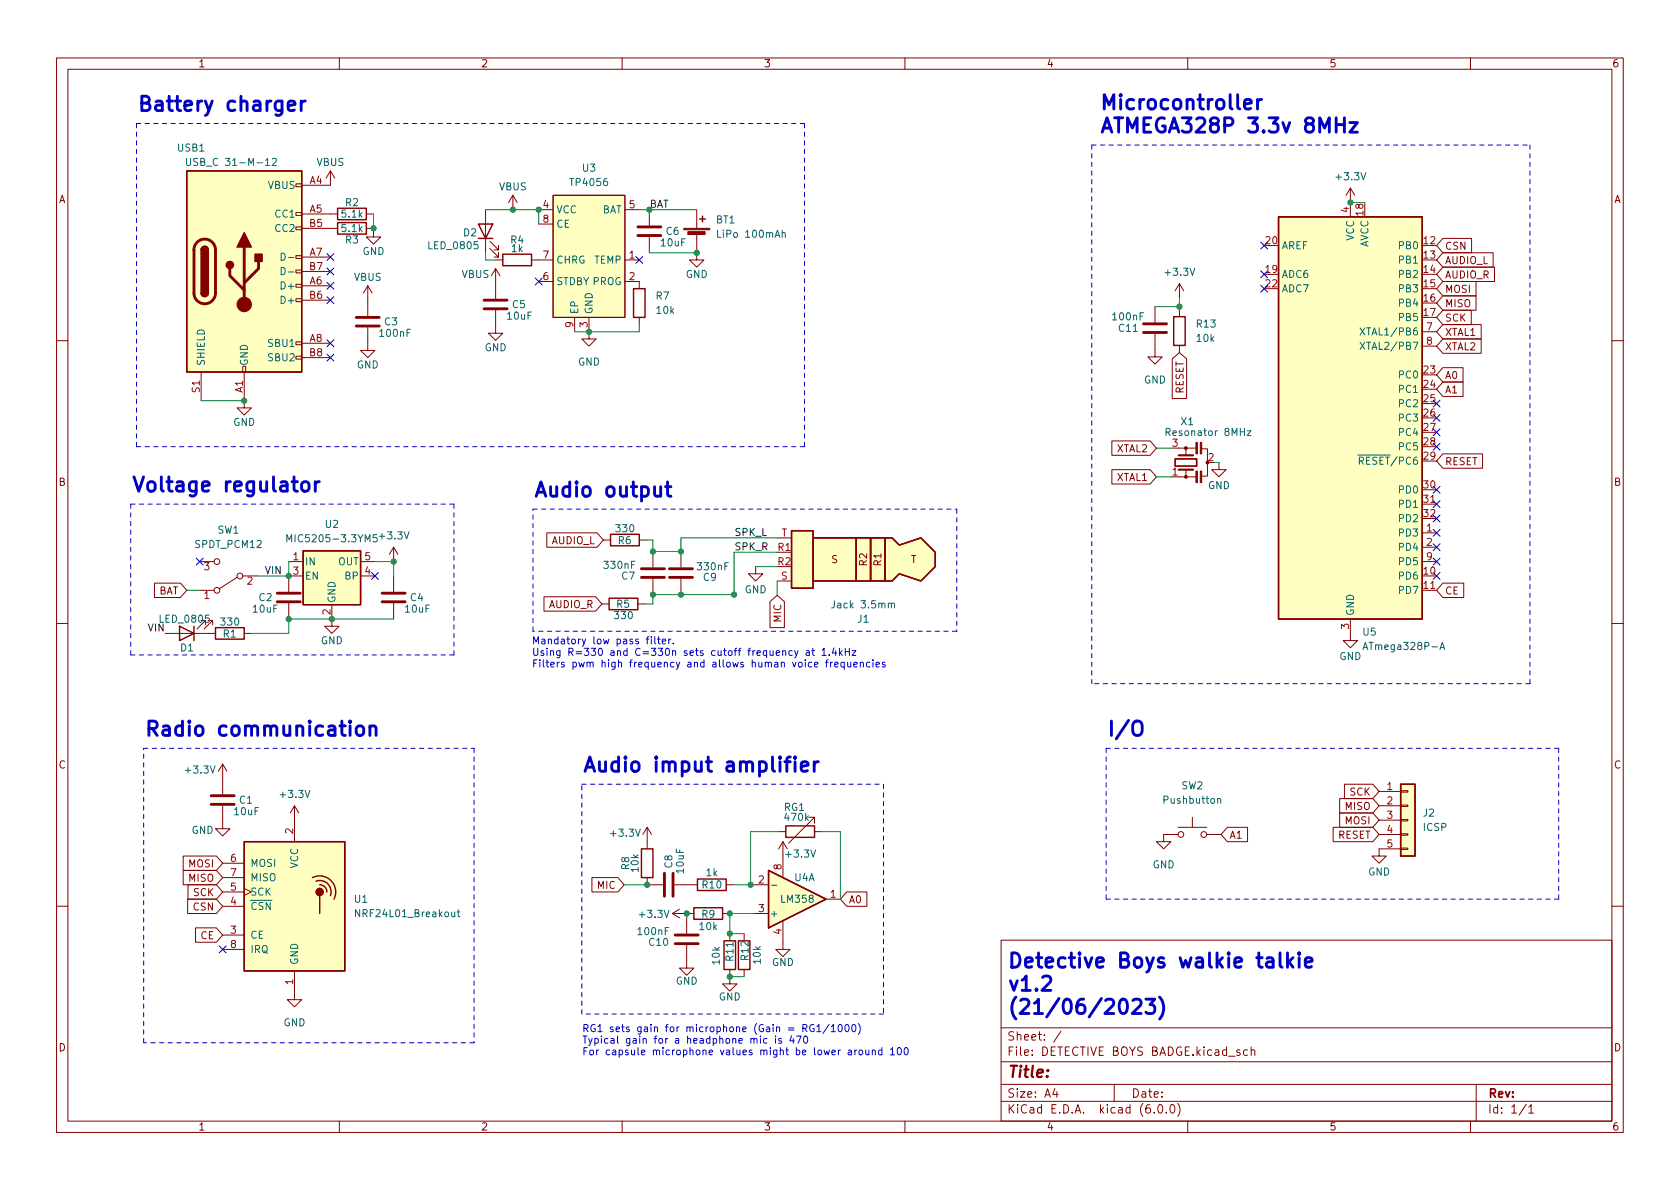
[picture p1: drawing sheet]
<svg xmlns="http://www.w3.org/2000/svg" width="297mm" height="210mm" viewBox="0 0 297 210" stroke-linecap="round" stroke-linejoin="round" font-family="sans-serif">
<g fill="none" stroke="#840000" stroke-width=".18">
<path d="M10 10.2h277v190.1h-277zM12 12.2h273v186.1h-273zM60 10.2v2M110 10.2v2M160 10.2v2M210 10.2v2M260 10.2v2M52.3 37.6h1v.5h-1zM52.3 32.5h1v.5h-1zM53.3 37.8h6.4M58.4 30.2v2.6h-5.1M58.4 30.2l-.7 1.3"/>
<path d="M58.4 30.2l.8 1.3M64.8 37.8h1.2M85.9 37.1v7.6M90.7 34.5l-.8 1.3M90.7 34.5v2.6M90.7 34.5l.7 1.3M95.2 37.1h2.6M95.2 39.6h2.6M97.8 34.5h12.7v21.6h-12.7zM110.5 37.1h2.5M114.8 37.1v2.8M123.2 37.1v3.3"/>
<path d="M238.8 33.3l-.8 1.2M238.8 33.3v5M238.8 33.3l.7 1.2M52.3 52.8h1v.5h-1zM52.3 50.3h1v.5h-1zM52.3 47.7h1v.6h-1zM52.3 45.2h1v.5h-1zM52.3 40.1h1v.5h-1zM53.3 50.5h5.1M53.3 45.5h5.1M53.3 40.4h6.4M53.3 53.1h5.1"/>
<path d="M53.3 48h5.1M64.8 40.4h1.2M65 57.9v4.1h1.3l-1.3 1.2-1.2-1.2h1.2M65 50.5v5.4M65 50.5l-.7 1.3M65 50.5l.8 1.3M66 40.6v1.3h1.3l-1.3 1.3-1.2-1.3h1.2M86.6 43.9l1.5 1.6v-.8v.8h-.7M86.6 42.7l1.5 1.5v-.8v.8h-.7M87.6 54.9v4h1.3l-1.3 1.3-1.2-1.3h1.2M87.6 47.5v5.3M87.6 47.5l-.7 1.3"/>
<path d="M87.6 47.5l.8 1.3M87.6 46h1.3M94 46h3.8M95.2 49.8h2.6M101.6 56.1v2.6M104.1 56.1v3.8h1.3l-1.3 1.3-1.2-1.3h1.2M110.5 49.8h2.5v1.2M110.5 46h2.5M113 56.1v1.3M114.8 41.9v2.8M123.2 41.4v4.6h1.3l-1.3 1.2-1.3-1.2h1.3M204.2 59v4.1h1.3l-1.3 1.3-1.3-1.3h1.3"/>
<path d="M204.2 54.2v2.8M208.5 50.2l-.7 1.2M208.5 50.2v2.5M208.5 54.7v1.3M208.5 50.2l.8 1.2M251.5 58.7h2.5M255.1 42.2h5.1v2.5h-5.1l-1.1-1.3zM255.1 49.8h5.9v2.5h-5.9l-1.1-1.3zM255.1 44.7h8.9v2.5h-8.9l-1.1-1.2zM255.1 54.9h5v2.5h-5l-1.1-1.3zM255.1 57.4h6.8v2.5h-6.8l-1.1-1.2zM255.1 47.2h9.1v2.6h-9.1l-1.1-1.3z"/>
<path d="M255.1 59.9h6.8v2.6h-6.8l-1.1-1.3zM255.1 52.3h5.9v2.6h-5.9l-1.1-1.3zM10 60.2h2M35.6 65.8v5.1M42.9 64.8h.5v1h-.5zM43.2 65.8v6.3h1.2l-1.2 1.3-1.3-1.3h1.3M52.3 63h1v.5h-1zM52.3 60.4h1v.6h-1zM53.3 60.7h5.1M53.3 63.2h5.1M196.6 78h6.8l1.1 1.2-1.1 1.3h-6.8zM207.3 63.5l1.2-1.1 1.3 1.1v7h-2.5z"/>
<path d="M208.4 79.2h3.1M208.5 61.1v1.3M209.7 79.2v1.3M212.5 79.4h1v4.8h-1.2M251.5 61.2h2.5M255.1 65h3.6v2.6h-3.6l-1.1-1.3zM255.1 67.6h3.6v2.5h-3.6l-1.1-1.3zM285 60.2h2M35.3 99.3h2.5M51.1 99.3h2.5M63.8 99.3h2.5M69.6 96.8l-.8 1.2"/>
<path d="M69.6 96.8v2.5M69.6 96.8l.8 1.2M96.7 94.2h8.9l1.1 1.3-1.1 1.3h-8.9zM106.7 95.5h1.2M113 95.5h1.3M115.4 97.5v2.8M120.4 97.5v2.8M137.4 95.1h2.6M196.6 83.1h6.8l1.1 1.2-1.1 1.3h-6.8zM208.4 84.3h3.1M209.7 83.2v1.1M215.5 81.8v1.3h1.3l-1.3 1.2-1.3-1.2h1.3"/>
<path d="M251.5 99.3h2.5M251.5 94.2h2.5M251.5 96.8h2.5M251.5 89.1h2.5M255.1 80.3h7v2.5h-7l-1.1-1.3zM10 110.2h2M27.3 103.1h4.6l1.1 1.3-1.1 1.3h-4.6zM29.2 112h8.9M35.3 104.4h2.5M36.3 110.5v-.8h-.7h.7l-1.5 1.5M37.6 110.5v-.8h-.8h.8l-1.5 1.5M41.9 102.1l-3.2 2"/>
<path d="M42.9 101.8h2.6M43.2 112h1.2M51.1 106.7v2.8M53.6 101.8h-2.5v2.8M58.7 106.9v3.8h1.2l-1.2 1.3-1.3-1.3h1.3M63.8 101.8h2.5M69.6 101.8v2.8M69.6 106.7v2.8M96.2 105.5h9.1l1.1 1.3-1.1 1.3h-9.1zM106.4 106.8h1.3M112.8 106.8h1.2M115.4 102.4v2.8"/>
<path d="M120.4 102.4v2.8M133.6 100.2v1.3h1.3l-1.3 1.2-1.3-1.2h1.3M136.1 106.4l1.3-1.1 1.3 1.1v4.6h-2.6zM137.4 102.7h2.6M238.8 109.5v3.8h1.2l-1.2 1.2-1.3-1.2h1.3M251.5 104.4h2.5M255.1 103.1h3.7v2.6h-3.7l-1.1-1.3zM285 110.2h2M39.4 135.1l-.8 1.3M39.4 135.1v5.4M39.4 135.1l.7 1.3M237.7 138.7h5l1.1 1.2-1.1 1.3h-5z"/>
<path d="M243.8 139.9h3.8M247.6 139.8h1.3v.3h-1.3zM32.4 151.4h5.9l1.1 1.2-1.1 1.3h-5.9zM32.4 153.9h5.9l1.1 1.3-1.1 1.3h-5.9zM33.2 159h5.1l1.1 1.3-1.1 1.2h-5.1zM33.2 156.5h5.1l1.1 1.2-1.1 1.3h-5.1zM39.4 142.5v4.1h1.2l-1.2 1.2-1.3-1.2h1.3M39.4 157.7h3.8M39.4 152.6h3.8M39.4 155.2h3.8M43.2 157.1l1.2 .6-1.2 .7M52.1 142.5l-.8 1.3"/>
<path d="M52.1 142.5v6.3M52.1 142.5l.7 1.3M104.7 155.2h4.6l1.1 1.3-1.1 1.2h-4.6zM114.4 155.2v1.3h2.8M114.4 146.3v3.8M114.4 146.3l-.7 1.3M114.4 146.3l.8 1.3M119.3 156.5h4M128.4 156.5h1.3M133.3 156.5h2.6M137.7 147.1h1.2M138.4 148.8v6.4"/>
<path d="M138.4 148.8l-.7 1.3M138.4 148.8l.8 1.3M143 144.5h1v1v-1l-4.6 4.6M144 147.1h1.3M146 159h2.6M149.7 157.7h3.6v2.6h-3.6l-1.1-1.3zM208.3 147.6h-2.6v1.2h1.3l-1.3 1.3-1.2-1.3h1.2M208.3 146.3h5.1M210.8 144.5v1.8M213.4 147.6h2.5M217 146.3h3.6v2.5h-3.6l-1.1-1.2zM235.7 146.3h7l1.1 1.3-1.1 1.2h-7z"/>
<path d="M236.9 141.2h5.8l1.1 1.3-1.1 1.3h-5.8zM236.9 143.8h5.8l1.1 1.2-1.1 1.3h-5.8zM243.8 147.6h3.8M243.8 142.5h3.8M243.8 145h3.8M247.6 150h1.3v.2h-1.3zM247.6 147.4h1.3v.3h-1.3zM247.6 144.9h1.3v.3h-1.3zM247.6 142.4h1.3v.2h-1.3zM247.6 150.1h-3.8v1.3h1.3l-1.3 1.2-1.2-1.2h1.2M10 160.2h2M34.6 164.1h3.7l1.1 1.2-1.1 1.3h-3.7z"/>
<path d="M39.4 165.3h3.8M39.4 160.3h3.8M39.4 167.9h3.8M52.1 171.7v5.1h1.2l-1.2 1.2-1.3-1.2h1.3M118.9 161.5l1.2 .8M118.9 161.5h3.8M120.1 160.8l-1.2 .7M121.4 167.1v4.1h1.3l-1.3 1.3-1.3-1.3h1.3M121.4 162.3v2.8M127.8 161.5h1.2M129 171.4v2.6h1.3l-1.3 1.3-1.2-1.3h1.2M129 165.1v1.3"/>
<path d="M131.6 165.1v1.3M131.6 171.4v1.3M133.3 161.5h2.6M138.4 162.8v5.1h1.3l-1.3 1.3-1.2-1.3h1.2M177 166.3h108v32h-108zM285 160.2h2M60 198.3v2M110 198.3v2M160 198.3v2M177 194.8h108M177 191.8h108M177 187.8h108"/>
<path d="M177 181.8h108M186.5 192.5l-.4 1h1M186.9 193v1M187.6 182.4l-1.3 1.9M197 191.8v3M204.1 196.7v.1M204.9 195.4l.2-.1a.81 .81 0 0 1 .6 .7 .81 .81 0 0 1-.3 .8h-.2a.81 .81 0 0 1-.6-.6 .81 .81 0 0 1 .3-.8zM206.2 196.7v.1M207.1 195.4l.1-.1a.81 .81 0 0 1 .6 .7 .81 .81 0 0 1-.3 .8h-.1a.81 .81 0 0 1-.6-.6 .81 .81 0 0 1 .3-.8zM208.2 195.1a1.72 1.72 0 0 1 0 2.3M210 198.3v2M219.2 185.7l-.3-.1-.3 .2 .1 .3 .5 .1v.4h-.6"/>
<path d="M220.6 185.7l-.5-.1-.2 .3v.4l.1 .3h.6M221.2 185.8l.2-.2 .4 .1 .1 .9M221.2 185.1v1.5M260 198.3v2M261 191.8v6.5M269.9 195.3l-1.3 1.9M270.3 195.8l.4-.5v1.5M270.3 196.8h.9"/>
<circle cx="38.4" cy="99.3" r=".51"/>
<circle cx="38.4" cy="104.4" r=".51"/>
<circle cx="42.4" cy="101.8" r=".51"/>
<circle cx="208.8" cy="147.6" r=".51"/>
<circle cx="212.9" cy="147.6" r=".51"/>
</g>
<g fill="none" stroke="#006464" stroke-width=".18">
<path d="M33 28v1l.2 .3 .4-.1 .1-.2v-1M48.2 28.1l.4-.1 .3 .4-.8 .9h.8M49.7 44.8a.64 .64 0 0 1 .7 .6 .64 .64 0 0 1-.7 .6zM49.7 47.3a.64 .64 0 0 1 .7 .6 .64 .64 0 0 1-.7 .7zM51 45.6h.9M51 48.1h.9M138.3 41.2l.2-.1 .3 .1v.8M240.5 58l.8 1.2M241.3 58l-.8 1.2M206.2 76.4h.6l.1-.2-.1-.3-.6-.1v1.2M220.5 76.2h.7l-.7 .8h.7M240.5 60.5l.8 1.3"/>
<path d="M241.3 60.5l-.8 1.3M50.7 95.8v-1.3l.4 1 .5-1v1.3M66.6 94.5h-.6v.7l.1-.2 .5 .1 .1 .2-.1 .4-.2 .1-.4-.1M147.5 106.2v.9a.41 .41 0 0 1-.5 .4M157.6 106.8l.2-.1h.3l.1 .8M241 114.9l.4-1.3 .4 1.3M241.1 114.5h.6M254.6 114.9l.4-1.3 .4 1.3M254.7 114.5h.6M136.4 156.5h1M215.3 141.3l.2-.1 .3 .1v.7M80.8 161.3h.5"/>
<path d="M81 160.8v1.1l.3 .2M137.7 161.6l1.3 .5-1.3 .4M138.5 160.2v1"/>
</g>
<g fill="none" stroke="#840000" stroke-width=".51">
<path d="M34.8 42.8a1.91 1.91 0 0 1 2.1-.4 1.91 1.91 0 0 1 1.2 1.8v7.6a1.91 1.91 0 0 1-1.9 1.9 1.91 1.91 0 0 1-1.9-1.9v-7.8l.2-.6zM40.6 47.5v1.3l2.6 2.5M43.2 43.7v10.1M45.7 46.2v1.3l-2.5 2.5M63 57.7h4.1M63 56.1h4.1M85.6 54.6h4.1M85.6 53.1h4.1M112.8 41.7h4M112.8 40.1h4M202.2 57.3h4M202.2 58.8h4"/>
<path d="M49 106.4h4.1M49 104.9h4.1M67.6 106.4h4M67.6 104.9h4M113.4 100.6h4.1M113.4 102.1h4.1M118.4 100.6h4M118.4 102.1h4M37.3 142.2h4.1M37.3 140.7h4.1M117.5 154.4v4.1M119 154.4v4.1"/>
<path d="M119.4 165.3h4M119.4 166.9h4"/>
</g>
<g fill="none" stroke="#840000" stroke-width=".25">
<path d="M33 30.2h20.3v35.6h-20.3zM59.7 39.4h5.1v2h-5.1zM59.7 36.8h5.1v2.1h-5.1zM84.6 39.6h2.5l-1.2 2.6zM123.7 38.7h1M124.2 38.2v1M226.1 38.3h25.4v71.2h-25.4zM35.6 51.8a.64 .64 0 0 0 .6 .6 .64 .64 0 0 0 .6-.6M35.6 44.2a.64 .64 0 0 1 .6-.6 .64 .64 0 0 1 .6 .6M84.6 42.2h2.5M88.9 45h5.1v2h-5.1zM112 51h2v5.1h-2z"/>
<path d="M207.5 56h2v5.1h-2zM53.6 97.4h10.2v9.5h-10.2zM107.9 94.5h5.1v2h-5.1zM140 93.8h3.8v10.2h-3.8zM143.8 95.1h7.6v7.6h-7.6zM151.4 95.1h2.5v7.6h-2.5zM153.9 95.1h2.6v7.6h-2.6zM156.5 95.1h1.2l1.3 1.3 3.8-1.3 2.6 2.6v2.5l-2.6 2.5-3.8-1.2-1.3 1.2h-1.2zM31.7 110.7l2.6 1.3-2.6 1.3zM34.3 110.7v2.6M38.1 111h5.1v2h-5.1zM107.7 105.8h5.1v2h-5.1z"/>
<path d="M247.6 138.7h2.6v12.7h-2.6zM43.2 148.8h17.8v22.9h-17.8zM55.2 155.2a2.84 2.84 0 0 1 3.3 .5 2.84 2.84 0 0 1 .6 3.3M55.9 155.8a1.99 1.99 0 0 1 2.1 .5 1.99 1.99 0 0 1 .4 2.1M56.5 156.5a1.23 1.23 0 0 1 1.3 1.2M56.5 158.4v3.1M113.4 150.1h2v5.1h-2zM123.3 155.4h5.1v2.1h-5.1zM135.9 153.9l10.1 5.1-10.1 5.1zM138.9 146h5.1v2.1h-5.1zM122.7 160.5h5.1v2.1h-5.1zM128 166.4h2v5h-2z"/>
<path d="M130.6 166.4h2v5h-2z"/>
</g>
<g fill="#ffffc2" stroke="#ffffc2" stroke-width=".18">
<path d="M153.9 95.1h2.6v7.6h-2.6z"/>
<path d="M156.5 95.1h1.2l1.3 1.3 3.8-1.3 2.6 2.6v2.5l-2.6 2.5-3.8-1.2-1.3 1.2h-1.2z"/>
<path d="M151.4 95.1h2.5v7.6h-2.5z"/>
<path d="M143.8 95.1h7.6v7.6h-7.6z"/>
<path d="M140 93.8h3.8v10.2h-3.8z"/>
<path d="M247.6 138.7h2.6v12.7h-2.6z"/>
<path d="M135.9 153.9l10.1 5.1-10.1 5.1z"/>
<path d="M33 30.2h20.3v35.6h-20.3z"/>
<path d="M97.8 34.5h12.7v21.6h-12.7z"/>
<path d="M226.1 38.3h25.4v71.2h-25.4z"/>
<path d="M43.2 148.8h17.8v22.9h-17.8z"/>
<path d="M53.6 97.4h10.2v9.5h-10.2z"/>
</g>
<g fill="#840000" stroke="#840000" stroke-width=".25">
<path d="M35.6 51.8h1.2a.64 .64 0 0 1-.6 .6 .64 .64 0 0 1-.6-.6z"/>
<path d="M35.6 44.2h1.2v7.6h-1.2z"/>
<path d="M35.7 43.7a.64 .64 0 0 1 .7-.1 .64 .64 0 0 1 .4 .6h-1.2z"/>
<path d="M43.2 41.1l1.2 2.6h-2.5z"/>
<path d="M45.1 45h1.3v1.2h-1.3z"/>
<circle cx="40.6" cy="46.9" r=".63"/>
<circle cx="56.5" cy="157.7" r=".63"/>
</g>
<g fill="#840000" stroke="#840000" stroke-width=".18">
<path d="M120.9 40.4h4.6v.2h-4.6z"/>
<path d="M121.6 41h3.1v.5h-3.1z"/>
<path d="M212.2 83.3h.3v2h-.3z"/>
<path d="M211.5 83.3h.2v2h-.2z"/>
<path d="M212.2 78.2h.3v2.1h-.3z"/>
<path d="M211.5 78.2h.2v2.1h-.2z"/>
<circle cx="43.2" cy="53.8" r="1.27"/>
<circle cx="209.7" cy="84.3" r=".25"/>
<circle cx="209.7" cy="79.2" r=".25"/>
</g>
<path d="M207.8 81.1h3.8v1.3h-3.8z" fill="none" stroke="#840000" stroke-width=".3"/>
<path d="M208.4 83.1h2.5M208.4 80.5h2.5" fill="none" stroke="#840000" stroke-width=".38"/>
<g fill="none" stroke="#0000c2" stroke-width=".51">
<path d="M50.9 18.7l1.3-.2-.2-.5-.7-.1-.4 .3v1l.2 .2 .2 .2 .7-.2M53.2 17.9v1.7M54 17.9a.65 .65 0 0 0-.8 .4M220 18.4l1.2-.2-.1-.5-.7-.1-.4 .3v1l.2 .3 .2 .1 .7-.1M222.3 17.6v1.7M223.1 17.6a.65 .65 0 0 0-.8 .5M236.2 22h1.5M237.7 20.8v2.6M238.7 21.7h1.3l-1.3 1.7h1.3M53.4 85.4a.69 .69 0 0 1 .7-.2 .69 .69 0 0 1 .5 .5v.7a.69 .69 0 0 1-.6 .5 .69 .69 0 0 1-.7-.5v-.7zM55.7 85.2v1.7M56.5 85.2a.65 .65 0 0 0-.8 .5"/>
<path d="M117.7 86.1h.9M118 85.2v2.2l.1 .2 .5 .2M63.1 128.6a.69 .69 0 0 1 .7-.3 .69 .69 0 0 1 .5 .5v.8a.69 .69 0 0 1-.7 .5 .69 .69 0 0 1-.6-.5v-.8zM65.4 128.6a.63 .63 0 0 1 1.1 .1v1.3M65.4 128.4v1.6M140.6 133.9l-.1 .1 .1 .1 .1-.1-.1-.1v.2M140.6 134.7v1.7M141.7 135.6l1.2-.3-.1-.5-.8-.1-.3 .4v.9l.1 .3 .2 .1 .8-.1M144 134.7v1.7M144.7 134.7a.65 .65 0 0 0-.7 .5M200.4 127.9a.85 .85 0 0 1 1-.4 .85 .85 0 0 1 .6 .9v.8a.85 .85 0 0 1-.9 .9 .85 .85 0 0 1-.8-.9zM198.3 176.8a.6 .6 0 0 1 .9 .4 1.49 1.49 0 0 1-.5 2 .65 .65 0 0 1-.7-.5 1.98 1.98 0 0 1 .3-1.9z"/>
<path d="M200.3 176.9l.4-.2h.6a.69 .69 0 0 1 .3 1.1l-1.4 1.4h1.6M202.6 176.7h1.6l-.9 1a.69 .69 0 0 1 .9 .4v.6l-.3 .4-.2 .1h-.7l-.4-.2M205 176.3a2.91 2.91 0 0 1 0 3.9M226.3 168.5v2.2l.4 .3M227.6 168.5v2.5M227.9 170.1l.7 .9M228.6 169.4l-1 .9M229.7 168.5l-.1 .1 .1 .1 .1-.1-.1-.1v.2M229.7 169.4v1.6M230.8 170.2l1.2-.2-.1-.5-.7-.1-.4 .3v1l.1 .2 .3 .1 .7-.1"/>
</g>
<g fill="none" stroke="#0000c2" stroke-width=".18">
<path d="M114.3 113h.4M114.7 112.6l-.3 .2v1.1M115.2 112.6v.1M115.2 113v.9M115.8 112.6v1.1l.1 .2M116.3 113h.4M116.4 112.6v1.1l.3 .2M117.1 113.4l.6-.1-.1-.2-.3-.1-.2 .2 .1 .6h.4M118.2 113v.9M118.6 113l-.4 .3M119 113.7v.2M140.1 115.1h-.4l-.2 .2 .1 .5h.5"/>
<path d="M140.5 115.1l.3 .8M141.1 115.1l-.4 1.1-.2 .1M142.6 115.1h.4l.1 .8M143.1 115.4h-.4l-.2 .2 .2 .3 .4-.1M143.5 115.1h.5M143.7 114.6v1.1l.3 .2M145.3 115l.4-.4v1.3M145.3 115.9h.8M145.9 117.1h.5M146.4 116.7l-.3 .2v1M146.6 115.8v.1M146.9 117.1v.8"/>
<path d="M147.2 117.1l-.3 .2M147.5 114.6l-.3 .9h.7M147.6 117.5l.6-.1-.1-.2-.3-.1-.2 .2v.6h.5M147.8 115.1v.8M148.4 114.6v1.3M148.5 115.4l.4 .5M148.9 115.1l-.5 .4M149.3 117.2l-.4-.1-.2 .2 .1 .6h.5M149.3 117.1v1.3M149.5 114.6v1.3M149.5 115.2h.7M149.9 117.1v.8h.3l.2-.1"/>
<path d="M150.2 114.6v1.3M150.4 117.1v.8M150.7 115.1h.6l-.6 .8h.6M151 117.5l.6-.1-.1-.2-.4-.1-.1 .2v.6h.5M152.1 117.2l.2-.1 .3 .1 .1 .7M152.1 117.1v.8M153.8 117.2l-.4-.1-.2 .2 .1 .6h.5M154.4 116.7v.1M154.4 117.1v.8M154.9 117.5l.6-.1-.1-.2-.3-.1-.2 .2 .1 .6h.4M156.5 117.2l-.3-.1-.2 .2v.2l.5 .1v.3h-.5M135.6 183.7l-.4-.1-.2 .3 .1 .5h.5"/>
<path d="M137.1 183.6v.9M138.1 183.7l-.3-.1-.1 .2v.2l.4 .1v.3h-.4M140 183.2l-.3 .9h.7M140.3 183.6v.9M140.8 183.2h.9l-.6 1.3M142 181.8h.6l.1-.2-.1-.3-.6-.1v1.2M142.2 183.3l.2-.1a.68 .68 0 0 1 .4 .6 .68 .68 0 0 1-.4 .7l-.2-.1-.1-.4zM142.3 181.8l.4 .6M143.9 181.2a.59 .59 0 0 0-.7 .6 .59 .59 0 0 0 .7 .6v-.5h-.2M144.4 181.5l.4-.3v1.2M144.4 182.4h.8M146.6 181.1l-1.1 1.6"/>
<path d="M147 181.5l.3-.3v1.2M147 182.4h.7M148.4 181.2h.1a.68 .68 0 0 1 .4 .6 .68 .68 0 0 1-.4 .6 .84 .84 0 0 1-.1-1.2zM149.5 181.3l.2-.1a.68 .68 0 0 1 .4 .6 .68 .68 0 0 1-.4 .6l-.2-.1-.1-.3zM150 185.7h.5v.8M150.5 186h-.4l-.2 .2 .2 .3h.4M150.7 181.3l.2-.1a.68 .68 0 0 1 .4 .6 .68 .68 0 0 1-.4 .6l-.2-.1-.1-.3zM151.1 185.7v.8M151.5 185.7l-.4 .2M151.8 181a1.46 1.46 0 0 1 0 1.9M152 185.7h.3l.2 .2v.4l-.2 .2h-.3l-.1-.2zM153.1 185.7v.8h.3l.2-.1"/>
<path d="M153.6 185.7v.8M154.2 185.8l.2-.1h.3l.1 .8M154.2 185.7v.8M155.9 185.7h-.3l-.3 .2 .1 .6h.5M155.9 185.3v1.2M157.4 185.6l.4-.3v1.2M157.4 186.5h.8M158.8 185.4l.1-.1a.68 .68 0 0 1 .5 .6 .68 .68 0 0 1-.5 .6l-.1-.1-.2-.4zM160 185.4l.2-.1a.68 .68 0 0 1 .4 .6 .68 .68 0 0 1-.4 .6l-.2-.1-.1-.4z"/>
</g>
<g fill="none" stroke="#0000c2" stroke-width=".18" stroke-dasharray=".8 .8">
<path d="M24.1 21.8h118.1M142.2 21.8v57.2M193 25.6h77.5M270.5 25.6v95.3M24.1 79v-57.2M142.2 79h-118.1M23.1 89.1h57.2M80.3 89.1v26.7M94.2 90h75M169.2 90v21.6M23.1 115.8v-26.7M80.3 115.8h-57.2"/>
<path d="M94.2 111.6v-21.6M169.2 111.6h-75M25.4 132.3h58.4M83.8 132.3v52.1M102.9 138.7h53.3M156.2 138.7v40.6M193 120.9v-95.3M195.6 132.3h80M270.5 120.9h-77.5M275.6 132.3v26.7M195.6 159v-26.7M275.6 159h-80"/>
<path d="M102.9 179.3v-40.6M156.2 179.3h-53.3M25.4 184.4v-52.1M83.8 184.4h-58.4"/>
</g>
<g fill="none" stroke="#009600" stroke-width=".18">
<path d="M66 37.8v2.8M85.9 37.1h9.3v2.5M113 37.1h10.2M238.8 35.8h2.5M85.9 44.7v1.3h1.7M113 57.4v1.3h-11.4M114.8 44.7h8.4M204.2 54.2h4.3M208.5 52.7v2M35.6 70.9h7.6M204.5 79.2h2.6M51.1 99.3v2.5h-5.6"/>
<path d="M66.3 99.3h3.3v2.5M137.4 95.1h-17v2.4h-5v-2h-1.1M137.4 97.7h-7.6v7.5h-14.4v1.6h-1.4M204.5 84.3h2.6M214.8 81.8h.7M33 104.4h2.3M69.6 109.5h-18.5v2.5h-6.7M133.6 100.2h3.8M137.4 102.7v2.6M110.4 156.5h4M129.7 156.5h3.6M137.7 147.1h-5v9.4"/>
<path d="M145.3 147.1h3.3v11.9M121.4 161.5v.8M129 172.7h2.6M133.3 161.5h-4.3v3.6h2.6"/>
</g>
<g fill="none" stroke="#000084" stroke-width=".18">
<path d="M57.8 44.9l1.2 1.2M57.8 52.5l1.2 1.2M57.8 49.9l1.2 1.2M57.8 47.4l1.2 1.2M59 44.9l-1.2 1.2M59 52.5l-1.2 1.2M59 49.9l-1.2 1.2M59 47.4l-1.2 1.2M94.6 49.2l1.3 1.2M95.9 49.2l-1.3 1.2M112.4 45.4l1.2 1.2M113.6 45.4l-1.2 1.2"/>
<path d="M222.9 42.8l1.2 1.2M222.9 47.9l1.2 1.2M222.9 50.4l1.2 1.3M224.1 42.8l-1.2 1.2M224.1 47.9l-1.2 1.2M224.1 50.4l-1.2 1.3M57.8 62.6l1.2 1.2M57.8 60.1l1.2 1.2M59 62.6l-1.2 1.2M59 60.1l-1.2 1.2M253.4 73.3l1.2 1.2M253.4 75.8l1.2 1.3"/>
<path d="M253.4 78.4l1.2 1.2M253.4 70.8l1.2 1.2M254.6 73.3l-1.2 1.2M254.6 75.8l-1.2 1.3M254.6 78.4l-1.2 1.2M254.6 70.8l-1.2 1.2M34.7 98.7l1.2 1.2M35.9 98.7l-1.2 1.2M253.4 88.5l1.2 1.3M253.4 86l1.2 1.2M253.4 98.7l1.2 1.2M253.4 93.6l1.2 1.2"/>
<path d="M253.4 91.1l1.2 1.2M253.4 96.2l1.2 1.2M254.6 88.5l-1.2 1.3M254.6 86l-1.2 1.2M254.6 98.7l-1.2 1.2M254.6 93.6l-1.2 1.2M254.6 91.1l-1.2 1.2M254.6 96.2l-1.2 1.2M65.7 101.2l1.2 1.3M66.9 101.2l-1.2 1.3M253.4 101.2l1.2 1.3M254.6 101.2l-1.2 1.3"/>
<path d="M38.8 167.3l1.2 1.2M40 167.3l-1.2 1.2"/>
</g>
<g fill="#009600" stroke="#009600" stroke-width=".18">
<circle cx="120.4" cy="105.2" r=".46"/>
<circle cx="120.4" cy="97.5" r=".46"/>
<circle cx="129.8" cy="105.2" r=".46"/>
<circle cx="115.4" cy="105.2" r=".46"/>
<circle cx="115.4" cy="97.5" r=".46"/>
<circle cx="95.2" cy="37.1" r=".46"/>
<circle cx="104.1" cy="58.7" r=".46"/>
<circle cx="123.2" cy="44.7" r=".46"/>
<circle cx="114.8" cy="37.1" r=".46"/>
<circle cx="43.2" cy="70.9" r=".46"/>
<circle cx="129" cy="172.7" r=".46"/>
<circle cx="129" cy="165.1" r=".46"/>
<circle cx="129" cy="161.5" r=".46"/>
<circle cx="114.4" cy="156.5" r=".46"/>
<circle cx="132.7" cy="156.5" r=".46"/>
<circle cx="121.4" cy="161.5" r=".46"/>
<circle cx="51.1" cy="101.8" r=".46"/>
<circle cx="51.1" cy="109.5" r=".46"/>
<circle cx="69.6" cy="99.3" r=".46"/>
<circle cx="58.7" cy="109.5" r=".46"/>
<circle cx="238.8" cy="35.8" r=".46"/>
<circle cx="66" cy="40.4" r=".46"/>
<circle cx="90.7" cy="37.1" r=".46"/>
<circle cx="208.5" cy="54.2" r=".46"/>
</g>
<g font-size="3.5" fill="#0000c2">
<text x="24.1" y="19.7">Battery charger</text>
<text x="194.3" y="19.4">Microcontroller</text>
<text x="194.3" y="23.5">ATMEGA328P 3.3v 8MHz</text>
<text x="23.1" y="87">Voltage regulator</text>
<text x="94.2" y="87.9">Audio output</text>
<text x="25.4" y="130.2">Radio communication</text>
<text x="195.6" y="130.2">I/O</text>
<text x="102.9" y="136.5">Audio imput amplifier</text>
<text x="178" y="171.2">Detective Boys walkie talkie</text>
<text x="178" y="175.3">v1.2</text>
<text x="178" y="179.3">(21/06/2023)</text>
</g>
<text font-size="2.8" fill="#840000" x="178" y="190.6">Title:</text>
<g font-size="2.1" fill="#840000">
<text x="178" y="184">Sheet: /</text>
<text x="178" y="186.7">File: DETECTIVE BOYS BADGE.kicad_sch</text>
<text x="178" y="196.9">KiCad E.D.A. kicad (6.0.0)</text>
<text x="178" y="194.1">Size: A4</text>
<text x="200" y="194.1">Date:</text>
<text x="263" y="194.1">Rev:</text>
<text x="263" y="196.9">Id: 1/1</text>
</g>
<g font-size="1.8" fill="#840000">
<text x="35" y="11.9">1</text>
<text x="85" y="11.9">2</text>
<text x="135" y="11.9">3</text>
<text x="185" y="11.9">4</text>
<text x="235" y="11.9">5</text>
<text x="285" y="11.9">6</text>
<text x="10.3" y="35.9">A</text>
<text x="285.3" y="35.9">A</text>
<text x="255.4" y="44.2">CSN</text>
<text x="255.4" y="46.7">AUDIO_L</text>
<text x="255.4" y="51.8">MOSI</text>
<text x="255.4" y="49.2">AUDIO_R</text>
<text x="255.4" y="56.9">SCK</text>
<text x="255.4" y="59.4">XTAL1</text>
<text x="255.4" y="54.3">MISO</text>
<text x="255.4" y="61.9">XTAL2</text>
<text x="209.3" y="69.7" transform="rotate(-90 209.3 69.7)">RESET</text>
<text x="255.4" y="67">A0</text>
<text x="255.4" y="69.6">A1</text>
<text x="197.4" y="80">XTAL2</text>
<text x="255.4" y="82.3">RESET</text>
<text x="10.3" y="85.9">B</text>
<text x="197.4" y="85">XTAL1</text>
<text x="285.3" y="85.9">B</text>
<text x="97.5" y="96.2">AUDIO_L</text>
<text x="147" y="99.6">S</text>
<text x="153.3" y="100.1" transform="rotate(-90 153.3 100.1)">R2</text>
<text x="155.8" y="100.1" transform="rotate(-90 155.8 100.1)">R1</text>
<text x="161" y="99.6">T</text>
<text x="28" y="105.1">BAT</text>
<text x="97" y="107.5">AUDIO_R</text>
<text x="255.4" y="105.1">CE</text>
<text x="138.1" y="109.9" transform="rotate(-90 138.1 109.9)">MIC</text>
<text x="10.3" y="135.9">C</text>
<text x="285.3" y="135.9">C</text>
<text x="237.9" y="143.2">MISO</text>
<text x="238.7" y="140.7">SCK</text>
<text x="217.3" y="148.3">A1</text>
<text x="236.5" y="148.3">RESET</text>
<text x="237.9" y="145.8">MOSI</text>
<text x="33.4" y="153.4">MOSI</text>
<text x="33.4" y="155.9">MISO</text>
<text x="34.2" y="158.5">SCK</text>
<text x="34.2" y="161">CSN</text>
<text x="105.7" y="157.2">MIC</text>
<text x="150" y="159.7">A0</text>
<text x="35.5" y="166.1">CE</text>
<text x="10.3" y="185.9">D</text>
<text x="285.3" y="185.9">D</text>
<text x="35" y="199.9">1</text>
<text x="85" y="199.9">2</text>
<text x="135" y="199.9">3</text>
<text x="185" y="199.9">4</text>
<text x="235" y="199.9">5</text>
<text x="285" y="199.9">6</text>
</g>
<g font-size="1.8" fill="#006464">
<text x="31.4" y="26.8">USB1</text>
<text x="34.4" y="29.3">USB_C 31-M-12</text>
<text x="56" y="29.3">VBUS</text>
<text x="47.4" y="33.4">VBUS</text>
<text x="88.2" y="33.6">VBUS</text>
<text x="101" y="32.9">TP4056</text>
<text x="103" y="30.3">U3</text>
<text x="236.4" y="31.9">+3.3V</text>
<text x="48.8" y="38.5">CC1</text>
<text x="48.8" y="41">CC2</text>
<text x="60.5" y="41">5.1k</text>
<text x="60.5" y="38.5">5.1k</text>
<text x="61.1" y="36.4">R2</text>
<text x="82" y="41.8">D2</text>
<text x="98.3" y="37.7">VCC</text>
<text x="98.3" y="40.3">CE</text>
<text x="106.3" y="37.7">BAT</text>
<text x="117.8" y="41.5">C6</text>
<text x="126.6" y="39.5">BT1</text>
<text x="61.1" y="43">R3</text>
<text x="64.1" y="45.1">GND</text>
<text x="75.9" y="44.1">LED_0805</text>
<text x="90.3" y="43">R4</text>
<text x="90.5" y="44.6">1k</text>
<text x="98.3" y="46.6">CHRG</text>
<text x="105.1" y="46.6">TEMP</text>
<text x="116.9" y="43.6">10uF</text>
<text x="127.3" y="42">LiPo 100mAh</text>
<text x="226.6" y="44.1">AREF</text>
<text x="239.4" y="42.6" transform="rotate(-90 239.4 42.6)">VCC</text>
<text x="241.9" y="43.9" transform="rotate(-90 241.9 43.9)">AVCC</text>
<text x="247.5" y="44.1">PB0</text>
<text x="247.5" y="46.6">PB1</text>
<text x="50" y="51.2">D+</text>
<text x="50" y="53.7">D+</text>
<text x="62.6" y="49.7">VBUS</text>
<text x="81.6" y="49.1">VBUS</text>
<text x="98.3" y="50.4">STDBY PROG</text>
<text x="116" y="53">R7</text>
<text x="121.2" y="49.1">GND</text>
<text x="206.2" y="48.8">+3.3V</text>
<text x="226.6" y="49.1">ADC6</text>
<text x="226.6" y="51.7">ADC7</text>
<text x="247.5" y="49.1">PB2</text>
<text x="247.5" y="51.7">PB3</text>
<text x="67.3" y="59.6">100nF</text>
<text x="68" y="57.5">C3</text>
<text x="89.8" y="56.5">10uF</text>
<text x="90.6" y="54.5">C5</text>
<text x="102.2" y="55.6" transform="rotate(-90 102.2 55.6)">EP</text>
<text x="104.8" y="55.6" transform="rotate(-90 104.8 55.6)">GND</text>
<text x="116.2" y="55.5">10k</text>
<text x="196.9" y="56.6">100nF</text>
<text x="197.9" y="58.7">C11</text>
<text x="211.6" y="57.9">R13</text>
<text x="241.4" y="59.3">XTAL1/PB6</text>
<text x="247.5" y="54.2">PB4</text>
<text x="247.5" y="56.8">PB5</text>
<text x="36.2" y="64.8" transform="rotate(-90 36.2 64.8)">SHIELD</text>
<text x="43.8" y="64.8" transform="rotate(-90 43.8 64.8)">GND</text>
<text x="47.6" y="61.3">SBU1</text>
<text x="47.6" y="63.9">SBU2</text>
<text x="63.1" y="65.1">GND</text>
<text x="85.7" y="62.1">GND</text>
<text x="102.2" y="64.6">GND</text>
<text x="211.7" y="60.4">10k</text>
<text x="241.4" y="61.8">XTAL2/PB7</text>
<text x="202.3" y="67.8">GND</text>
<text x="247.5" y="66.9">PC0</text>
<text x="247.5" y="69.5">PC1</text>
<text x="41.2" y="75.3">GND</text>
<text x="206.7" y="77.1">Resonator 8MHz</text>
<text x="208.8" y="75.2">X1</text>
<text x="247.5" y="72">PC2</text>
<text x="247.5" y="74.5">PC3</text>
<text x="247.5" y="77.1">PC4</text>
<text x="239.7" y="82.2">~{RESET}/PC6</text>
<text x="247.5" y="79.6">PC5</text>
<text x="213.6" y="86.5">GND</text>
<text x="247.5" y="87.2">PD0</text>
<text x="247.5" y="89.8">PD1</text>
<text x="38.5" y="94.4">SW1</text>
<text x="51.7" y="95.9">MIC5205-3.3YM5</text>
<text x="57.5" y="93.3">U2</text>
<text x="67.3" y="95.4">+3.3V</text>
<text x="109" y="94.1">330</text>
<text x="247.5" y="94.9">PD3</text>
<text x="247.5" y="92.3">PD2</text>
<text x="34.6" y="96.9">SPDT_PCM12</text>
<text x="53.8" y="99.9">IN</text>
<text x="59.8" y="99.9">OUT</text>
<text x="107" y="100.6">330nF</text>
<text x="109.3" y="96.2">R6</text>
<text x="123.5" y="100.8">330nF</text>
<text x="247.5" y="97.4">PD4</text>
<text x="247.5" y="99.9">PD5</text>
<text x="45.8" y="106.3">C2</text>
<text x="53.8" y="102.5">EN</text>
<text x="59.3" y="106.7" transform="rotate(-90 59.3 106.7)">GND</text>
<text x="61" y="102.5">BP</text>
<text x="72.6" y="106.3">C4</text>
<text x="109" y="107.5">R5</text>
<text x="109.9" y="102.5">C7</text>
<text x="124.4" y="102.7">C9</text>
<text x="131.6" y="104.9">GND</text>
<text x="147.6" y="107.6">Jack 3.5mm</text>
<text x="247.5" y="102.5">PD6</text>
<text x="247.5" y="105">PD7</text>
<text x="28.4" y="110.1">LED_0805</text>
<text x="39.2" y="110.6">330</text>
<text x="39.5" y="112.7">R1</text>
<text x="44.8" y="108.3">10uF</text>
<text x="56.7" y="113.9">GND</text>
<text x="71.7" y="108.3">10uF</text>
<text x="108.8" y="109.5">330</text>
<text x="151.7" y="110.1">J1</text>
<text x="239.4" y="109" transform="rotate(-90 239.4 109)">GND</text>
<text x="241" y="112.4">U5</text>
<text x="31.9" y="115.2">D1</text>
<text x="236.8" y="116.7">GND</text>
<text x="241.7" y="114.9">ATmega328P-A</text>
<text x="33" y="136.8">+3.3V</text>
<text x="42.4" y="142.1">C1</text>
<text x="49.7" y="141.1">+3.3V</text>
<text x="138.6" y="143.4">RG1</text>
<text x="205.9" y="142.1">Pushbutton</text>
<text x="208.9" y="139.6">SW2</text>
<text x="33.8" y="147.4">GND</text>
<text x="41.5" y="144.1">10uF</text>
<text x="108.2" y="147.9">+3.3V</text>
<text x="138.9" y="145.2">470k</text>
<text x="251.6" y="144.4">J2</text>
<text x="251.7" y="146.9">ICSP</text>
<text x="44.2" y="153.3">MOSI</text>
<text x="44.2" y="155.8">MISO</text>
<text x="52.7" y="153.6" transform="rotate(-90 52.7 153.6)">VCC</text>
<text x="111.3" y="153.8" transform="rotate(-90 111.3 153.8)">R8</text>
<text x="112.9" y="154.1" transform="rotate(-90 112.9 154.1)">10k</text>
<text x="118.9" y="153.5" transform="rotate(-90 118.9 153.5)">C8</text>
<text x="120.9" y="154.3" transform="rotate(-90 120.9 154.3)">10uF</text>
<text x="124.9" y="154.9">1k</text>
<text x="139.1" y="151.6">+3.3V</text>
<text x="140.5" y="155.8">U4A</text>
<text x="203.8" y="153.5">GND</text>
<text x="241.9" y="154.8">GND</text>
<text x="44.2" y="160.9">~{CSN}</text>
<text x="44.2" y="158.4">SCK</text>
<text x="62.7" y="159.6">U1</text>
<text x="124.2" y="157.1">R10</text>
<text x="138.2" y="159.6">LM358</text>
<text x="139.1" y="157.5" transform="rotate(-90 139.1 157.5)">V+</text>
<text x="44.2" y="166">CE</text>
<text x="63.3" y="162.2">NRF24L01_Breakout</text>
<text x="112.9" y="165.3">100nF</text>
<text x="113.2" y="162.3">+3.3V</text>
<text x="114.8" y="167.3">C10</text>
<text x="123.7" y="164.5">10k</text>
<text x="124.1" y="162.3">R9</text>
<text x="136" y="162.2">+</text>
<text x="44.2" y="168.5">IRQ</text>
<text x="52.7" y="170.7" transform="rotate(-90 52.7 170.7)">GND</text>
<text x="127.3" y="170.5" transform="rotate(-90 127.3 170.5)">10k</text>
<text x="129.7" y="169.9" transform="rotate(-90 129.7 169.9)">R11</text>
<text x="132.3" y="169.7" transform="rotate(-90 132.3 169.7)">R12</text>
<text x="134.5" y="170.4" transform="rotate(-90 134.5 170.4)">10k</text>
<text x="136.5" y="170.8">GND</text>
<text x="119.4" y="174.1">GND</text>
<text x="127.1" y="176.9">GND</text>
<text x="50.1" y="181.5">GND</text>
</g>
<g font-size="1.8" fill="#a90000">
<text x="54.7" y="32.5">A4</text>
<text x="54.7" y="37.6">A5</text>
<text x="54.7" y="40.1">B5</text>
<text x="96" y="36.8">4</text>
<text x="96" y="39.4">8</text>
<text x="111.3" y="36.8">5</text>
<text x="238.5" y="37.6" transform="rotate(-90 238.5 37.6)">4</text>
<text x="241" y="38.1" transform="rotate(-90 241 38.1)">18</text>
<text x="54.7" y="45.2">A7</text>
<text x="54.7" y="47.7">B7</text>
<text x="96" y="45.7">7</text>
<text x="111.3" y="45.7">1</text>
<text x="223.8" y="43.2">20</text>
<text x="251.7" y="43.2">12</text>
<text x="251.7" y="45.7">13</text>
<text x="54.7" y="50.3">A6</text>
<text x="54.7" y="52.8">B6</text>
<text x="96" y="49.5">6</text>
<text x="111.3" y="49.5">2</text>
<text x="223.8" y="48.3">19</text>
<text x="223.8" y="50.8">22</text>
<text x="251.7" y="48.3">14</text>
<text x="251.7" y="50.8">15</text>
<text x="251.7" y="53.3">16</text>
<text x="101.3" y="57.9" transform="rotate(-90 101.3 57.9)">9</text>
<text x="103.9" y="57.9" transform="rotate(-90 103.9 57.9)">3</text>
<text x="251.7" y="55.9">17</text>
<text x="252.2" y="58.4">7</text>
<text x="54.7" y="60.4">A8</text>
<text x="54.7" y="63">B8</text>
<text x="252.2" y="61">8</text>
<text x="35.3" y="69.4" transform="rotate(-90 35.3 69.4)">S1</text>
<text x="42.9" y="69.5" transform="rotate(-90 42.9 69.5)">A1</text>
<text x="251.7" y="66">23</text>
<text x="251.7" y="68.6">24</text>
<text x="251.7" y="71.1">25</text>
<text x="251.7" y="73.7">26</text>
<text x="251.7" y="76.2">27</text>
<text x="207.3" y="79">3</text>
<text x="213.6" y="81.5">2</text>
<text x="251.7" y="78.7">28</text>
<text x="251.7" y="81.3">29</text>
<text x="207.3" y="84.1">1</text>
<text x="251.7" y="86.4">30</text>
<text x="251.7" y="88.9">31</text>
<text x="138.1" y="94.9">T</text>
<text x="251.7" y="91.4">32</text>
<text x="252.2" y="94">1</text>
<text x="36.1" y="100.8">3</text>
<text x="51.8" y="99.1">1</text>
<text x="51.8" y="101.6">3</text>
<text x="64.5" y="101.6">4</text>
<text x="64.5" y="99.1">5</text>
<text x="137.6" y="97.4">R1</text>
<text x="137.6" y="99.9">R2</text>
<text x="251.7" y="101.6">10</text>
<text x="252.2" y="96.5">2</text>
<text x="252.2" y="99.1">9</text>
<text x="36.1" y="105.9">1</text>
<text x="43.7" y="103.4">2</text>
<text x="138.1" y="102.5">S</text>
<text x="251.7" y="104.1">11</text>
<text x="58.4" y="108.7" transform="rotate(-90 58.4 108.7)">2</text>
<text x="238.5" y="111.2" transform="rotate(-90 238.5 111.2)">3</text>
<text x="245.3" y="139.7">1</text>
<text x="245.3" y="142.2">2</text>
<text x="51.8" y="147.4" transform="rotate(-90 51.8 147.4)">2</text>
<text x="245.3" y="144.8">3</text>
<text x="245.3" y="147.3">4</text>
<text x="245.3" y="149.9">5</text>
<text x="40.8" y="152.4">6</text>
<text x="40.8" y="154.9">7</text>
<text x="138.2" y="153.8" transform="rotate(-90 138.2 153.8)">8</text>
<text x="40.8" y="160">4</text>
<text x="40.8" y="157.5">5</text>
<text x="134.1" y="156.2">2</text>
<text x="134.1" y="161.3">3</text>
<text x="146.8" y="158.7">1</text>
<text x="40.8" y="165.1">3</text>
<text x="40.8" y="167.6">8</text>
<text x="138.2" y="165.2" transform="rotate(-90 138.2 165.2)">4</text>
<text x="51.8" y="174.1" transform="rotate(-90 51.8 174.1)">1</text>
</g>
<g font-size="1.8" fill="#0f0f0f">
<text x="114.8" y="36.7">BAT</text>
<text x="129.8" y="94.8">SPK_L</text>
<text x="46.7" y="101.5">VIN</text>
<text x="129.8" y="97.3">SPK_R</text>
<text x="26.3" y="111.7">VIN</text>
</g>
<g font-size="1.8" fill="#0000c2">
<text x="94" y="113.9">Mandatory low pass filter.</text>
<text x="94" y="116">Using R=330 and C=330n sets cutoff frequency at 1.4kHz</text>
<text x="94" y="118">Filters pwm high frequency and allows human voice frequencies</text>
<text x="102.9" y="182.5">RG1 sets gain for microphone (Gain = RG1/1000)</text>
<text x="102.9" y="184.5">Typical gain for a headphone mic is 470</text>
<text x="102.9" y="186.6">For capsule microphone values might be lower around 100</text>
</g>
</svg>
